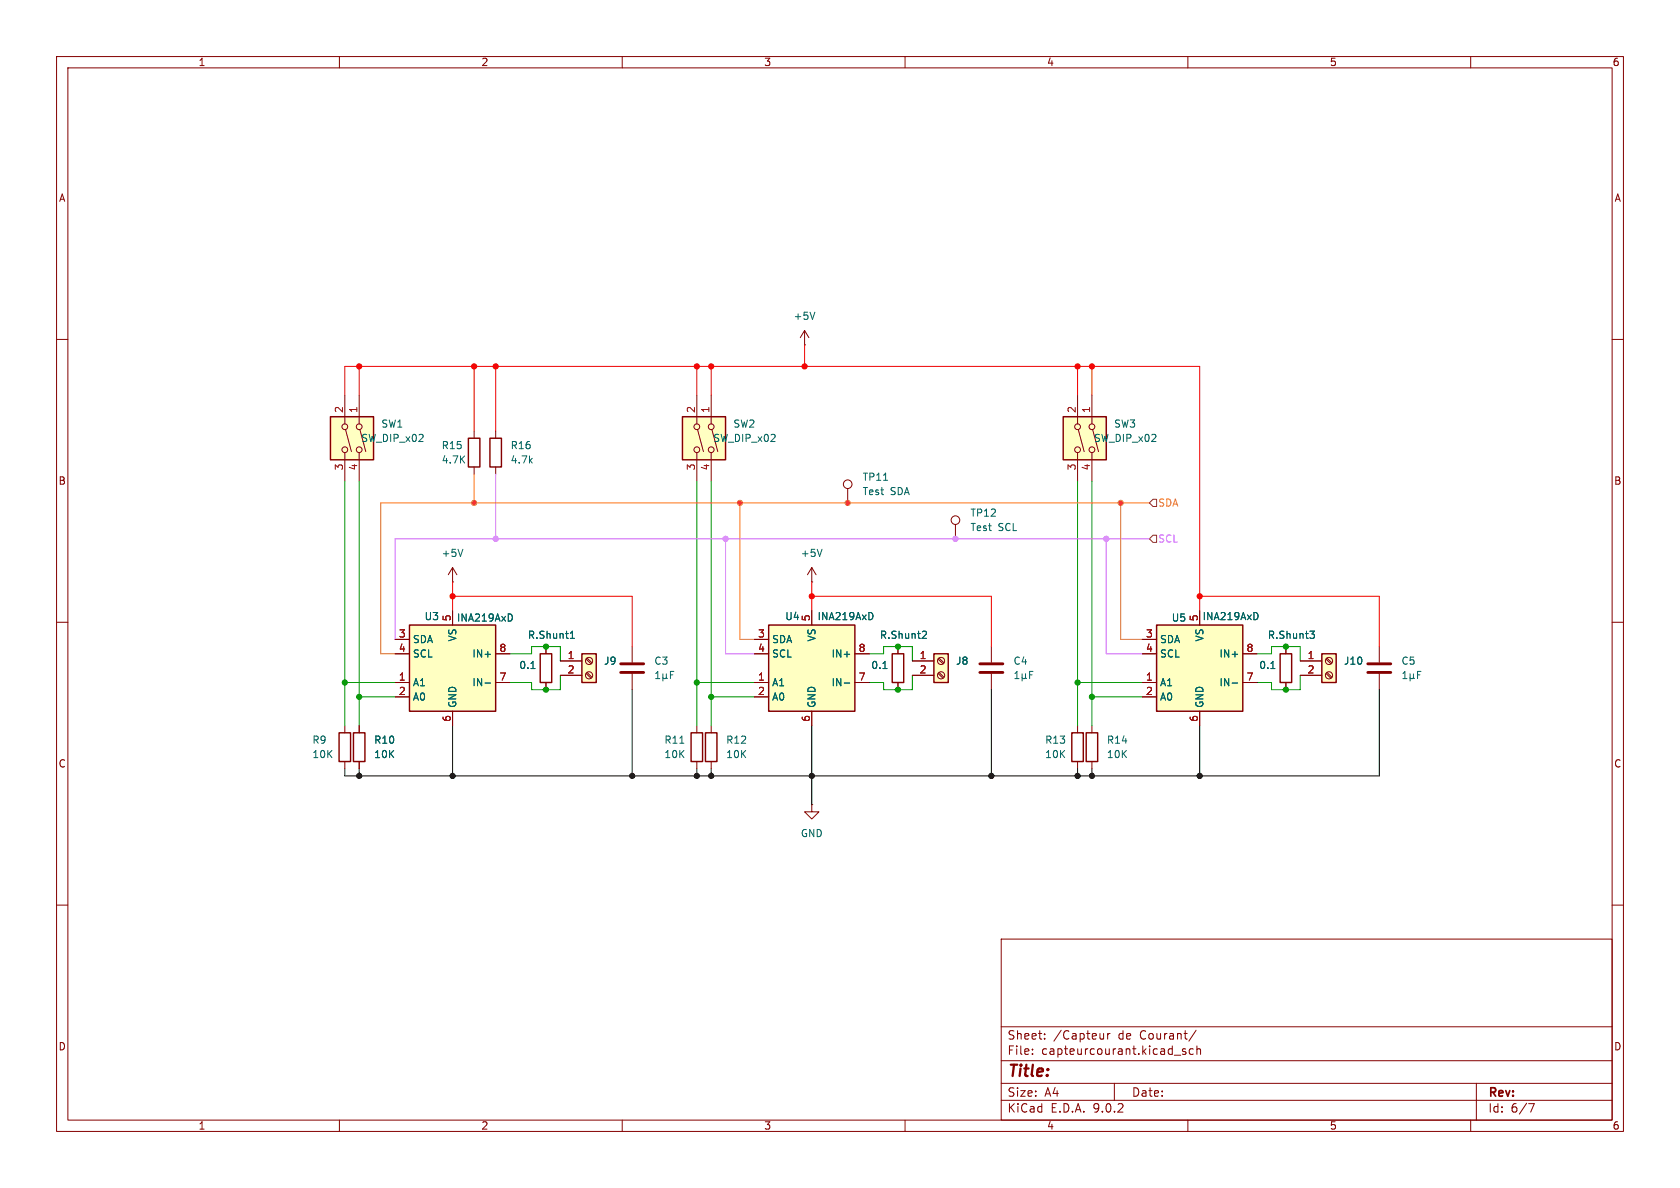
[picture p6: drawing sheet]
<svg xmlns="http://www.w3.org/2000/svg" width="297mm" height="210mm" viewBox="0 0 297 210" stroke-linecap="round" stroke-linejoin="round" font-family="sans-serif">
<g fill="none" stroke="#840000" stroke-width=".18">
<path d="M10 10h277v190h-277zM12 12h273v186h-273zM60 10v2M110 10v2M160 10v2M210 10v2M260 10v2M10 60h2M285 60h2M10 110h2M285 110h2M125.7 128.3v1.2"/>
<path d="M125.7 134.6v1.3M10 160h2M177 166h108v32h-108zM285 160h2M60 198v2M110 198v2M160 198v2M177 194.5h108M177 191.5h108M177 187.5h108M177 181.5h108M182.5 186.3v.1"/>
<path d="M182.5 185.5v.1M184.7 183.6v.1M184.7 182.8v.1M195.1 182.7v1M195.1 183.6l-.2 .1M195.8 182.7v1M196.2 182.7l-.2 .1-.2 .2M197 191.5v3M207.6 186.5h1.1M209.6 185.5l-.4-.1-.2 .2 .1 .2 .5 .2v.3h-.6M210 198v2M211 185.5l-.5-.1-.3 .3v.4l.2 .2h.6"/>
<path d="M211.5 182.1l-1.3 2M211.6 185.5l.2-.1 .4 .1v.9M211.6 184.9v1.5M260 198v2M261 191.5v6.5M270.2 195.1h1l-.6 1.5"/>
</g>
<path d="M124.7 129.5h2v5.1h-2z" fill="none" stroke="#840000" stroke-width=".25"/>
<path d="M165.1 115.6h2.5v5.1h-2.5z" fill="#ffffc2"/>
<path d="M157.7 115.6h2.1v5.1h-2.1zM165.1 115.6h2.5v5.1h-2.5zM62.5 129.5h2v5.1h-2zM189.5 129.5h2v5.1h-2z" fill="none" stroke="#840000" stroke-width=".25"/>
<g fill="none" stroke="#840000" stroke-width=".18">
<path d="M158.7 114.3v1.3M161.3 116.8h3.8M161.3 119.4h3.8M165.8 116.5l.9 .8M165.8 119l.9 .9M166 116.3l.9 .9M166 118.9l.9 .8M175.3 114.3v2.8M175.3 119.1v2.8M63.5 128.3v1.2M63.5 134.6v1.3M158.7 120.7v1.2"/>
<path d="M190.5 128.3v1.2M190.5 134.6v1.3"/>
<circle cx="166.4" cy="119.4" r=".63"/>
<circle cx="166.4" cy="116.8" r=".63"/>
</g>
<path d="M156.1 118.2h.7M163.2 111.6h.5l.1 .3-.8 .9h.8M179.4 120h.7M179.4 119.1l.4-.4v1.3M180.7 119.8l.2 .2h.2l.2-.2M180.7 119.1v1.3M181.3 119.8l.2 .2M181.3 119.1v.7M182 119.3h.4M182.6 118.7h-.6v1.3" fill="none" stroke="#006464" stroke-width=".18"/>
<path d="M173.2 117.3h4.1M173.2 118.9h4.1" fill="none" stroke="#840000" stroke-width=".51"/>
<path d="M135.9 110.5h15.2v15.2h-15.2z" fill="#ffffc2"/>
<path d="M135.9 110.5h15.2v15.2h-15.2zM59.9 129.5h2.1v5.1h-2.1z" fill="none" stroke="#840000" stroke-width=".25"/>
<path d="M133.3 115.6h2.6M133.3 113h2.6M143.5 108v2.5M151.1 115.6h2.6M61 128.3v1.2M61 134.6v1.3M133.3 120.7h2.6M133.3 123.2h2.6M143.5 125.7v2.6M151.1 120.7h2.6" fill="none" stroke="#840000" stroke-width=".18"/>
<path d="M154.1 108.3l.2 .5-.2 .7M149.3 120.7h.9" fill="none" stroke="#006464" stroke-width=".18"/>
<path d="M102.9 115.6h2.5v5.1h-2.5z" fill="#ffffc2"/>
<path d="M95.5 115.6h2v5.1h-2zM102.9 115.6h2.5v5.1h-2.5zM122.2 129.5h2v5.1h-2z" fill="none" stroke="#840000" stroke-width=".25"/>
<g fill="none" stroke="#840000" stroke-width=".18">
<path d="M80 102.9h.1M80 100.3l-.8 1.3M80 100.3l.8 1.3M80 100.3v2.6M96.5 114.3v1.3M99.1 116.8h3.8M99.1 119.4h3.8M103.6 116.5l.9 .8M103.6 119l.9 .9M103.8 116.3l.8 .9M103.8 118.9l.8 .8M111.8 114.3v2.8"/>
<path d="M111.8 119.1v2.8M143.5 102.9h.1M143.5 100.3l-.8 1.3M143.5 100.3l.8 1.3M143.5 100.3v2.6M96.5 120.7v1.2M123.2 128.3v1.2M123.2 134.6v1.3"/>
<circle cx="104.1" cy="119.4" r=".63"/>
<circle cx="104.1" cy="116.8" r=".63"/>
</g>
<g fill="none" stroke="#006464" stroke-width=".18">
<path d="M81.8 97.1l-.4 1.3M145.3 97.1l-.4 1.3M93.9 118.2h.7M100.8 112.8h.8M100.8 111.9l.4-.3v1.2M115.9 120h.7M115.9 119.1l.4-.4v1.3M117.2 119.8l.2 .2h.2l.2-.2M117.2 119.1v1.3M117.8 119.8l.2 .2M117.8 119.1v.7M118.5 119.3h.4"/>
<path d="M119.1 118.7h-.6v1.3M120.2 131.4h.7"/>
</g>
<path d="M109.7 117.3h4.1M109.7 118.9h4.1" fill="none" stroke="#840000" stroke-width=".51"/>
<path d="M72.4 110.5h15.2v15.2h-15.2z" fill="#ffffc2"/>
<path d="M72.4 110.5h15.2v15.2h-15.2z" fill="none" stroke="#840000" stroke-width=".25"/>
<path d="M69.8 115.6h2.6M69.8 113h2.6M80 108v2.5M87.6 115.6h2.6M69.8 120.7h2.6M69.8 123.2h2.6M80 125.7v2.6M87.6 120.7h2.6M143.5 142.2v1.3h1.3l-1.3 1.3-1.3-1.3h1.3M143.5 142.2h.1" fill="none" stroke="#840000" stroke-width=".18"/>
<path d="M90.3 108.6l.3 .5-.3 .6M85.8 120.7h.9" fill="none" stroke="#006464" stroke-width=".18"/>
<path d="M188 73.7h7.6v7.6h-7.6z" fill="#ffffc2"/>
<g fill="none" stroke="#840000" stroke-width=".18">
<path d="M190.5 69.9v5M190.6 75.9l1.1 3.9M193 69.9v5M193.2 75.9l1 3.9M190.5 80v5.1M193 80v5.1"/>
<circle cx="190.5" cy="75.4" r=".51"/>
<circle cx="190.5" cy="79.5" r=".51"/>
<circle cx="193" cy="79.5" r=".51"/>
<circle cx="193" cy="75.4" r=".51"/>
</g>
<path d="M188 73.7h7.6v7.6h-7.6z" fill="none" stroke="#840000" stroke-width=".25"/>
<path d="M204.5 110.5h15.2v15.2h-15.2z" fill="#ffffc2"/>
<path d="M204.5 110.5h15.2v15.2h-15.2z" fill="none" stroke="#840000" stroke-width=".25"/>
<path d="M201.9 115.6h2.6M201.9 113h2.6M212.1 108v2.5M219.7 115.6h2.5M243.8 114.3v2.8M243.8 119.1v2.8M201.9 120.7h2.6M201.9 123.2h2.6M212.1 125.7v2.6M219.7 120.7h2.5" fill="none" stroke="#840000" stroke-width=".18"/>
<path d="M222.2 108.3l.2 .5-.2 .7M248 120h.7M248 119.1l.4-.4v1.3M249.3 119.8l.2 .2h.2l.2-.2M249.3 119.1v1.3M249.9 119.8l.2 .2M249.9 119.1v.7M250.6 119.3h.4M251.2 118.7h-.6v1.3M217.8 120.7h1" fill="none" stroke="#006464" stroke-width=".18"/>
<path d="M241.8 117.3h4.1M241.8 118.9h4.1" fill="none" stroke="#840000" stroke-width=".51"/>
<path d="M233.7 115.6h2.5v5.1h-2.5z" fill="#ffffc2"/>
<path d="M86.6 77.5h2v5.1h-2zM226.3 115.6h2v5.1h-2zM233.7 115.6h2.5v5.1h-2.5zM192 129.5h2.1v5.1h-2.1z" fill="none" stroke="#840000" stroke-width=".25"/>
<g fill="none" stroke="#840000" stroke-width=".18">
<path d="M87.6 76.2v1.3M87.6 82.6v1.2M227.3 114.3v1.3M229.9 116.8h3.8M229.9 119.4h3.8M234.4 116.5l.9 .8M234.4 119l.9 .9M234.6 116.3l.9 .9M234.6 118.9l.9 .8M193 128.3v1.2M193 134.6v1.3M227.3 120.7v1.2"/>
<circle cx="234.9" cy="116.8" r=".63"/>
<circle cx="234.9" cy="119.4" r=".63"/>
</g>
<path d="M224.7 118.2h.7M231.6 111.6h.8l-.5 .5 .4 .1 .1 .4-.3 .2h-.3" fill="none" stroke="#006464" stroke-width=".18"/>
<path d="M120.6 73.7h7.7v7.6h-7.7z" fill="#ffffc2"/>
<g fill="none" stroke="#840000" stroke-width=".18">
<path d="M142.2 58.4l-.7 1.3M142.2 58.4l.8 1.3M142.2 58.4v2.6M83.8 76.2v1.3M123.2 69.9v5M123.3 75.9l1.1 3.9M125.7 69.9v5M125.9 75.9l1 3.9M142.2 61h.1M83.8 82.6v1.2M123.2 80v5.1M125.7 80v5.1"/>
<circle cx="123.2" cy="75.4" r=".51"/>
<circle cx="123.2" cy="79.5" r=".51"/>
<circle cx="125.7" cy="75.4" r=".51"/>
<circle cx="125.7" cy="79.5" r=".51"/>
</g>
<path d="M82.8 77.5h2v5.1h-2zM120.6 73.7h7.7v7.6h-7.7z" fill="none" stroke="#840000" stroke-width=".25"/>
<path d="M144.1 55.2l-.5 1.3" fill="none" stroke="#006464" stroke-width=".18"/>
<path d="M58.4 73.7h7.6v7.6h-7.6z" fill="#ffffc2"/>
<g fill="none" stroke="#840000" stroke-width=".18">
<path d="M61 69.9v5M61.1 75.9l1 3.9M63.5 69.9v5M63.6 75.9l1.1 3.9M61 80v5.1M63.5 80v5.1M149.9 86.4v2.5M168.9 92.7v2.6M69.8 115.6h2.6M69.8 113h2.6M80 108v2.5M87.6 115.6h2.6"/>
<path d="M96.5 114.3v1.3M99.1 116.8h3.8M99.1 119.4h3.8M133.3 115.6h2.6M133.3 113h2.6M143.5 108v2.5M151.1 115.6h2.6M158.7 114.3v1.3M161.3 116.8h3.8M161.3 119.4h3.8M201.9 115.6h2.6M201.9 113h2.6"/>
<path d="M212.1 108v2.5M219.7 115.6h2.5M227.3 114.3v1.3M229.9 116.8h3.8M229.9 119.4h3.8M63.5 128.3v1.2M63.5 134.6v1.3M69.8 120.7h2.6M69.8 123.2h2.6M80 125.7v2.6M87.6 120.7h2.6M96.5 120.7v1.2"/>
<path d="M133.3 120.7h2.6M133.3 123.2h2.6M143.5 125.7v2.6M151.1 120.7h2.6M158.7 120.7v1.2M201.9 120.7h2.6M201.9 123.2h2.6M212.1 125.7v2.6M219.7 120.7h2.5M227.3 120.7v1.2"/>
<circle cx="61" cy="75.4" r=".51"/>
<circle cx="61" cy="79.5" r=".51"/>
<circle cx="63.5" cy="75.4" r=".51"/>
<circle cx="63.5" cy="79.5" r=".51"/>
<circle cx="149.9" cy="85.6" r=".76"/>
<circle cx="168.9" cy="91.9" r=".76"/>
</g>
<path d="M58.4 73.7h7.6v7.6h-7.6z" fill="none" stroke="#840000" stroke-width=".25"/>
<g fill="none" stroke="#006464" stroke-width=".18">
<path d="M156.2 84.9h.7M90.3 108.6l.3 .5-.3 .6M93.9 118.2h.7M100.8 112.8h.8M100.8 111.9l.4-.3v1.2M154.1 108.3l.2 .5-.2 .7M156.1 118.2h.7M163.2 111.6h.5l.1 .3-.8 .9h.8M222.2 108.3l.2 .5-.2 .7M224.7 118.2h.7M231.6 111.6h.8l-.5 .5 .4 .1 .1 .4-.3 .2h-.3M85.8 120.7h.9"/>
<path d="M149.3 120.7h.9M217.8 120.7h1"/>
</g>
<path d="M203.8 88.3h.7v1.2h-.7l-.6-.6zM203.8 94.6h.7v1.3h-.7l-.6-.6z" fill="none" stroke="#725600" stroke-width=".18"/>
<g fill="none" stroke="#009600" stroke-width=".18">
<path d="M61 85.1v43.2M63.5 85.1v43.2M123.2 85.1v43.2M125.7 85.1v43.2M190.5 85.1v43.2M193 85.1v43.2M90.2 115.6h3.8v-1.3h5.1v2.5M99.1 119.4v2.5h-5.1v-1.2h-3.8M153.7 115.6h2.5v-1.3h5.1v2.5M161.3 119.4v2.5h-5.1v-1.2h-2.5M222.2 115.6h2.6v-1.3h5.1v2.5M229.9 119.4v2.5h-5.1v-1.2h-2.6"/>
<path d="M61 120.7h8.8M63.5 123.2h6.3M123.2 120.7h10.1M125.7 123.2h7.6M190.5 120.7h11.4M193 123.2h8.9"/>
</g>
<g fill="none" stroke="#f30000" stroke-width=".18">
<path d="M61 69.9v-5.1h151.1v43.2M63.5 64.8v5.1M83.8 64.8v11.4M87.6 64.8v11.4M123.2 64.8v5.1M125.7 64.8v5.1M142.2 61v3.8M190.5 64.8v5.1M193 64.8v5.1M80 105.4h31.8v8.9M80 102.9v5.1M143.5 105.4h31.8v8.9"/>
<path d="M143.5 102.9v5.1M212.1 105.4h31.7v8.9"/>
</g>
<path d="M63.5 135.9v1.3M80 128.3v8.9M111.8 121.9v15.3M123.2 135.9v1.3M125.7 135.9v1.3M143.5 128.3v13.9M175.3 121.9v15.3M190.5 135.9v1.3M193 135.9v1.3M212.1 128.3v8.9M243.8 121.9v15.3h-182.8v-1.3" fill="none" stroke="#000" stroke-width=".18"/>
<path d="M83.8 83.8v5.1M130.8 88.9v24.1h2.5M198.1 88.9v24.1h3.8M203.2 88.9h-135.9v26.7h2.5" fill="none" stroke="#ff7315" stroke-width=".18"/>
<path d="M87.6 83.8v11.5M128.3 95.3v20.3h5M195.6 95.3v20.3h6.3M203.2 95.3h-133.4v17.7" fill="none" stroke="#cb5dff" stroke-width=".18"/>
<g fill="#000" stroke="#000" stroke-width=".18">
<circle cx="63.5" cy="137.2" r=".46"/>
<circle cx="80" cy="137.2" r=".46"/>
<circle cx="111.8" cy="137.2" r=".46"/>
<circle cx="123.2" cy="137.2" r=".46"/>
<circle cx="125.7" cy="137.2" r=".46"/>
<circle cx="143.5" cy="137.2" r=".46"/>
<circle cx="175.3" cy="137.2" r=".46"/>
<circle cx="190.5" cy="137.2" r=".46"/>
<circle cx="193" cy="137.2" r=".46"/>
<circle cx="212.1" cy="137.2" r=".46"/>
</g>
<g fill="#f30000" stroke="#f30000" stroke-width=".18">
<circle cx="80" cy="105.4" r=".46"/>
<circle cx="143.5" cy="105.4" r=".46"/>
<circle cx="212.1" cy="105.4" r=".46"/>
<circle cx="190.5" cy="64.8" r=".46"/>
<circle cx="193" cy="64.8" r=".46"/>
<circle cx="87.6" cy="64.8" r=".46"/>
<circle cx="83.8" cy="64.8" r=".46"/>
<circle cx="123.2" cy="64.8" r=".46"/>
<circle cx="125.7" cy="64.8" r=".46"/>
<circle cx="142.2" cy="64.8" r=".46"/>
<circle cx="63.5" cy="64.8" r=".46"/>
</g>
<g fill="#cb5dff" stroke="#cb5dff" stroke-width=".18">
<circle cx="87.6" cy="95.3" r=".46"/>
<circle cx="128.3" cy="95.3" r=".46"/>
<circle cx="195.6" cy="95.3" r=".46"/>
<circle cx="168.9" cy="95.3" r=".46"/>
</g>
<g fill="#ff7315" stroke="#ff7315" stroke-width=".18">
<circle cx="83.8" cy="88.9" r=".46"/>
<circle cx="130.8" cy="88.9" r=".46"/>
<circle cx="149.9" cy="88.9" r=".46"/>
<circle cx="198.1" cy="88.9" r=".46"/>
</g>
<g fill="#009600" stroke="#009600" stroke-width=".18">
<circle cx="96.5" cy="121.9" r=".46"/>
<circle cx="63.5" cy="123.2" r=".46"/>
<circle cx="61" cy="120.7" r=".46"/>
<circle cx="96.5" cy="114.3" r=".46"/>
<circle cx="190.5" cy="120.7" r=".46"/>
<circle cx="158.7" cy="121.9" r=".46"/>
<circle cx="158.7" cy="114.3" r=".46"/>
<circle cx="123.2" cy="120.7" r=".46"/>
<circle cx="125.7" cy="123.2" r=".46"/>
<circle cx="227.3" cy="114.3" r=".46"/>
<circle cx="227.3" cy="121.9" r=".46"/>
<circle cx="193" cy="123.2" r=".46"/>
</g>
<text font-size="2.8" fill="#840000" x="178" y="190.9">Title:</text>
<g font-size="2.1" fill="#840000">
<text x="178" y="184">Sheet:</text>
<text x="186.2" y="184">/Capteur</text>
<text x="197.7" y="184">de</text>
<text x="201.7" y="184">Courant/</text>
<text x="178" y="186.7">File:</text>
<text x="184.1" y="186.7">capteurcourant.kicad_sch</text>
<text x="178" y="196.9">KiCad</text>
<text x="178" y="194.1">Size:</text>
<text x="184.7" y="194.1">A4</text>
<text x="185.7" y="196.9">E.D.A.</text>
<text x="193.3" y="196.9">9.0.2</text>
<text x="200" y="194.1">Date:</text>
<text x="263" y="194.3">Rev:</text>
<text x="263" y="196.9">Id:</text>
<text x="267.1" y="196.9">6/7</text>
</g>
<g font-size="1.8" fill="#840000">
<text x="35" y="11.9">1</text>
<text x="85" y="11.9">2</text>
<text x="135" y="11.9">3</text>
<text x="185" y="11.9">4</text>
<text x="235" y="11.9">5</text>
<text x="285" y="11.9">6</text>
<text x="10.3" y="35.9">A</text>
<text x="285.3" y="35.9">A</text>
<text x="10.3" y="85.9">B</text>
<text x="285.3" y="85.9">B</text>
<text x="10.3" y="135.9">C</text>
<text x="285.3" y="135.9">C</text>
<text x="10.3" y="185.9">D</text>
<text x="285.3" y="185.9">D</text>
<text x="35" y="199.9">1</text>
<text x="85" y="199.9">2</text>
<text x="135" y="199.9">3</text>
<text x="185" y="199.9">4</text>
<text x="235" y="199.9">5</text>
<text x="285" y="199.9">6</text>
</g>
<g font-size="1.8" fill="#006464">
<text x="140.2" y="56.7">+5V</text>
<text x="67.3" y="75.8">SW1</text>
<text x="129.5" y="75.8">SW2</text>
<text x="196.9" y="75.8">SW3</text>
<text x="63.8" y="78.3">SW_DIP_x02</text>
<text x="78" y="79.6">R15</text>
<text x="78" y="82.1">4.7K</text>
<text x="90.2" y="82.1">4.7k</text>
<text x="90.2" y="79.6">R16</text>
<text x="126" y="78.3">SW_DIP_x02</text>
<text x="193.3" y="78.3">SW_DIP_x02</text>
<text x="152.4" y="87.7">Test</text>
<text x="152.4" y="85.2">TP11</text>
<text x="157.4" y="87.7">SDA</text>
<text x="171.5" y="91.5">TP12</text>
<text x="171.5" y="94.1">Test</text>
<text x="176.4" y="94.1">SCL</text>
<text x="78" y="98.7">+5V</text>
<text x="141.5" y="98.7">+5V</text>
<text x="72.9" y="113.9">SDA</text>
<text x="75" y="109.8">U3</text>
<text x="80.7" y="110.1">INA219AxD</text>
<text x="80.9" y="113.5" transform="rotate(-90 80.9 113.5)">VS</text>
<text x="93.2" y="113.1">R.Shunt1</text>
<text x="136.4" y="113.9">SDA</text>
<text x="138.7" y="109.8">U4</text>
<text x="144.4" y="113.5" transform="rotate(-90 144.4 113.5)">VS</text>
<text x="144.4" y="109.8">INA219AxD</text>
<text x="155.5" y="113.1">R.Shunt2</text>
<text x="205" y="113.9">SDA</text>
<text x="207.1" y="110.1">U5</text>
<text x="212.5" y="109.8">INA219AxD</text>
<text x="213" y="113.5" transform="rotate(-90 213 113.5)">VS</text>
<text x="224" y="113.1">R.Shunt3</text>
<text x="72.9" y="116.4">SCL</text>
<text x="83.4" y="116.4">IN+</text>
<text x="91.7" y="118.5">0.1</text>
<text x="106.7" y="117.7">J9</text>
<text x="115.6" y="117.7">C3</text>
<text x="136.4" y="116.4">SCL</text>
<text x="146.9" y="116.4">IN+</text>
<text x="153.9" y="118.5">0.1</text>
<text x="168.9" y="117.7">J8</text>
<text x="179.1" y="117.7">C4</text>
<text x="205" y="116.4">SCL</text>
<text x="215.5" y="116.4">IN+</text>
<text x="222.5" y="118.5">0.1</text>
<text x="237.5" y="117.7">J10</text>
<text x="247.7" y="117.7">C5</text>
<text x="72.9" y="121.5">A1</text>
<text x="72.9" y="124.1">A0</text>
<text x="80.9" y="125.2" transform="rotate(-90 80.9 125.2)">GND</text>
<text x="83.4" y="121.5">IN-</text>
<text x="136.4" y="121.5">A1</text>
<text x="136.4" y="124.1">A0</text>
<text x="144.4" y="125.2" transform="rotate(-90 144.4 125.2)">GND</text>
<text x="146.9" y="121.5">IN-</text>
<text x="205" y="121.5">A1</text>
<text x="205" y="124.1">A0</text>
<text x="213" y="125.2" transform="rotate(-90 213 125.2)">GND</text>
<text x="215.5" y="121.5">IN-</text>
<text x="55.1" y="131.7">R9</text>
<text x="66" y="131.7">R10</text>
<text x="117.4" y="131.7">R11</text>
<text x="128.3" y="131.7">R12</text>
<text x="184.7" y="131.7">R13</text>
<text x="195.6" y="131.7">R14</text>
<text x="55.1" y="134.2">10K</text>
<text x="66" y="134.2">10K</text>
<text x="117.4" y="134.2">10K</text>
<text x="128.3" y="134.2">10K</text>
<text x="184.7" y="134.2">10K</text>
<text x="195.6" y="134.2">10K</text>
<text x="141.5" y="148.2">GND</text>
</g>
<g font-size="1.8" fill="#a90000">
<text x="60.7" y="73.1" transform="rotate(-90 60.7 73.1)">2</text>
<text x="63.2" y="73.1" transform="rotate(-90 63.2 73.1)">1</text>
<text x="122.9" y="73.1" transform="rotate(-90 122.9 73.1)">2</text>
<text x="125.5" y="73.1" transform="rotate(-90 125.5 73.1)">1</text>
<text x="190.2" y="73.1" transform="rotate(-90 190.2 73.1)">2</text>
<text x="192.8" y="73.1" transform="rotate(-90 192.8 73.1)">1</text>
<text x="60.7" y="83.3" transform="rotate(-90 60.7 83.3)">3</text>
<text x="63.2" y="83.3" transform="rotate(-90 63.2 83.3)">4</text>
<text x="122.9" y="83.3" transform="rotate(-90 122.9 83.3)">3</text>
<text x="125.5" y="83.3" transform="rotate(-90 125.5 83.3)">4</text>
<text x="190.2" y="83.3" transform="rotate(-90 190.2 83.3)">3</text>
<text x="192.8" y="83.3" transform="rotate(-90 192.8 83.3)">4</text>
<text x="70.4" y="112.8">3</text>
<text x="79.8" y="109.9" transform="rotate(-90 79.8 109.9)">5</text>
<text x="133.9" y="112.8">3</text>
<text x="143.3" y="109.9" transform="rotate(-90 143.3 109.9)">5</text>
<text x="202.5" y="112.8">3</text>
<text x="211.8" y="109.9" transform="rotate(-90 211.8 109.9)">5</text>
<text x="70.4" y="115.3">4</text>
<text x="88.2" y="115.3">8</text>
<text x="100.3" y="116.6">1</text>
<text x="100.3" y="119.1">2</text>
<text x="133.9" y="115.3">4</text>
<text x="151.7" y="115.3">8</text>
<text x="162.5" y="116.6">1</text>
<text x="162.5" y="119.1">2</text>
<text x="202.5" y="115.3">4</text>
<text x="220.3" y="115.3">8</text>
<text x="231.1" y="116.6">1</text>
<text x="231.1" y="119.1">2</text>
<text x="70.4" y="120.4">1</text>
<text x="70.4" y="122.9">2</text>
<text x="88.2" y="120.4">7</text>
<text x="133.9" y="120.4">1</text>
<text x="133.9" y="122.9">2</text>
<text x="151.7" y="120.4">7</text>
<text x="202.5" y="120.4">1</text>
<text x="202.5" y="122.9">2</text>
<text x="220.3" y="120.4">7</text>
<text x="79.8" y="127.7" transform="rotate(-90 79.8 127.7)">6</text>
<text x="143.3" y="127.7" transform="rotate(-90 143.3 127.7)">6</text>
<text x="211.8" y="127.7" transform="rotate(-90 211.8 127.7)">6</text>
</g>
<text font-size="1.8" fill="#ff7315" x="204.7" y="89.8">SDA</text>
<text font-size="1.8" fill="#cb5dff" x="204.7" y="96.1">SCL</text>
</svg>
